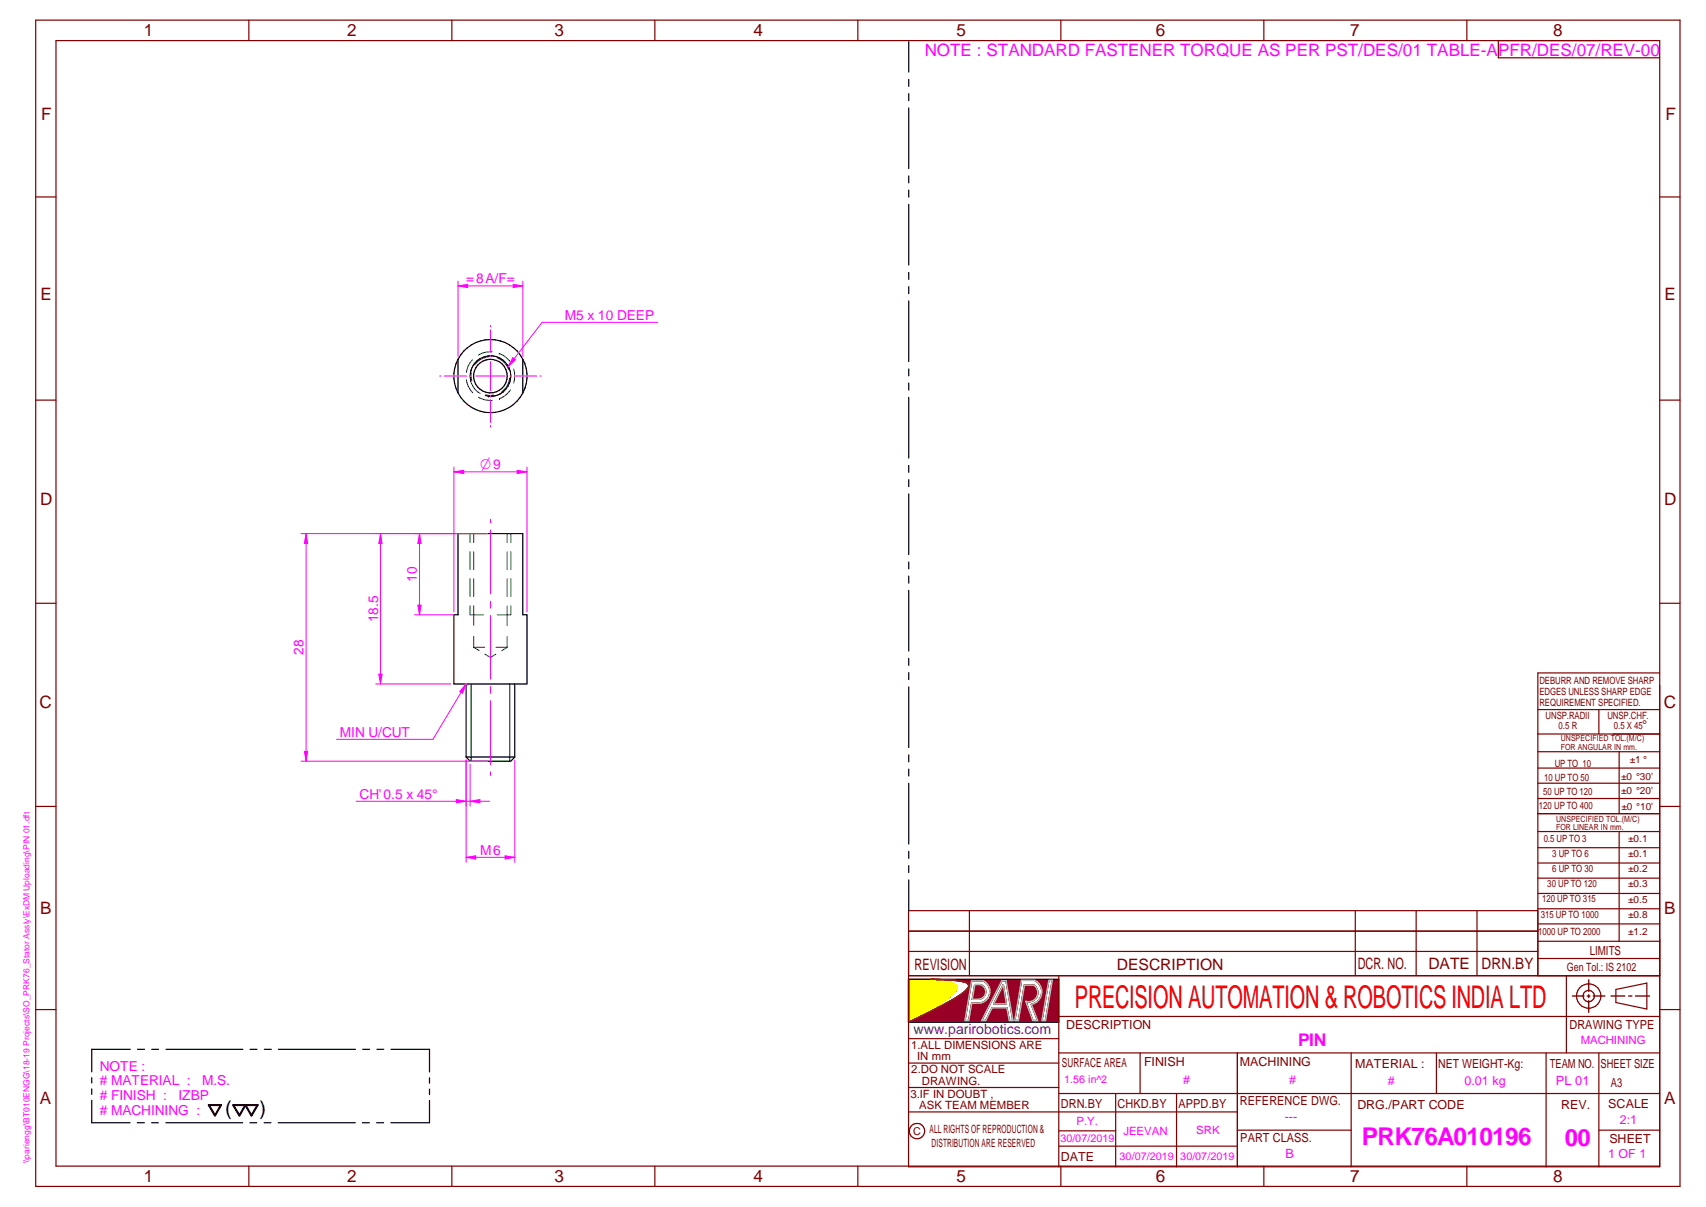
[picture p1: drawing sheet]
<svg xmlns="http://www.w3.org/2000/svg" width="420mm" height="297mm" viewBox="0 0 420 297" stroke-linecap="round" stroke-linejoin="round" font-family="sans-serif">
<path d="M239.3 241.4h2.8a2.91 2.91 0 0 1 1.7 2.9 2.91 2.91 0 0 1-2.2 2.5l-2.3 .1-.7 4.3h-1zM246.7 241.3h1.1l1.7 9.9h-.9l-.6-3.2h-3.7l-1.5 3.2h-1zM251.6 241.3h3.2a3.2 3.2 0 0 1 1.7 3.2 3.2 3.2 0 0 1-2.5 2.7l1.6 4h-1.2l-1.8-4.8a2.25 2.25 0 0 0 2.8-1.1 2.25 2.25 0 0 0-.8-2.9h-2.3l-1.5 8.8h-.9zM258.3 241.3h.9l-1.7 9.9h-.9z" fill="none" stroke="#991b1e" stroke-width=".34"/>
<path d="M240.1 242.3h1.4a1.85 1.85 0 0 1 1.2 2 1.85 1.85 0 0 1-1.7 1.6h-1.5z" fill-rule="evenodd" fill="#990026"/>
<path d="M240.1 242.3h1.4a1.85 1.85 0 0 1 1.2 2 1.85 1.85 0 0 1-1.7 1.6h-1.5z" fill="none" stroke="#991b1e" stroke-width=".34"/>
<path d="M247.1 242.4l.8 4.7h-3.2z" fill="#990026"/>
<path d="M247.1 242.4l.8 4.7h-3.2z" fill="none" stroke="#991b1e" stroke-width=".34"/>
<path d="M238.4 242.1l-.2-.1a28.1 28.1 0 0 0-8.9-1l5.2 .9a1.32 1.32 0 0 1 1.2 1 1.32 1.32 0 0 1-.6 1.4l-3.3 2.5-8 4.7 5.6-2.7 5.3-2.8a10.3 10.3 0 0 0 3.9-3.3l-.2-.6M239.3 241.4h2.8a2.91 2.91 0 0 1 1.7 2.9 2.91 2.91 0 0 1-2.2 2.5l-2.3 .1-.7 4.3h-1zM240.1 242.3h1.4a1.85 1.85 0 0 1 1.2 2 1.85 1.85 0 0 1-1.7 1.6h-1.5zM246.7 241.3h1.1l1.7 9.9h-.9l-.6-3.2h-3.7l-1.5 3.2h-1zM247.1 242.4l.8 4.7h-3.2zM251.6 241.3h3.2a3.2 3.2 0 0 1 1.7 3.2 3.2 3.2 0 0 1-2.5 2.7l1.6 4h-1.2l-1.8-4.8a2.25 2.25 0 0 0 2.8-1.1 2.25 2.25 0 0 0-.8-2.9h-2.3l-1.5 8.8h-.9zM258.3 241.3h.9l-1.7 9.9h-.9z" fill="none" stroke="#000" stroke-width=".34"/>
<circle cx="238.4" cy="242.1" r=".17" fill="#000"/>
<path d="M240.1 242.3h1.4a1.85 1.85 0 0 1 1.2 2 1.85 1.85 0 0 1-1.7 1.6h-1.5zM247.1 242.4l.8 4.7h-3.2z" fill="none" stroke="#c0c0c0" stroke-width=".34"/>
<path d="M223.8 241h5.5l4.1 .6a2.39 2.39 0 0 1 2.3 1.4 4.6 4.6 0 0 1-2.4 2.8l-3.6 2.4-5.9 3.3z" fill-rule="evenodd" fill="#ff0"/>
<path d="M223.8 241h5.5l5.2 .9a1.23 1.23 0 0 1 1.1 1.6l-1.3 1.5-2.5 1.8-8 4.7z" fill="none" stroke="#f1eb1f" stroke-width=".34"/>
<path d="M229.3 241l3.6 .5 2 .5a1.06 1.06 0 0 1 .8 .8 1.06 1.06 0 0 1-.3 1l-.9 1.1-3.5 2.5-7.2 4.1" fill="none" stroke="#ff0" stroke-width=".34"/>
<path d="M223.8 241v10.5" fill="none" stroke="#000" stroke-width=".34"/>
<path d="M223.8 241v10.5" fill="none" stroke="#000" stroke-width=".3"/>
<path d="M229.3 241l7.2 .4 1.7 .5 .3 .3 .1 .5-1.1 1.4-2.4 1.6-5.6 3.1-5.7 2.7h37v-10.5zM246.7 241.3h1.1l1.7 9.9h-.9l-.6-3.2h-3.7l-1.5 3.2h-1zM239.3 241.4h2.8a2.91 2.91 0 0 1 1.7 2.9 2.91 2.91 0 0 1-2.2 2.5l-2.3 .1-.7 4.3h-1zM251.6 241.3h3.2a3.2 3.2 0 0 1 1.7 3.2 3.2 3.2 0 0 1-2.5 2.7l1.6 4h-1.2l-1.8-4.8a2.25 2.25 0 0 0 2.8-1.1 2.25 2.25 0 0 0-.8-2.9h-2.3l-1.5 8.8h-.9zM258.3 241.3h.9l-1.7 9.9h-.9z" fill-rule="evenodd" fill="#990026"/>
<path d="M223.8 241h37v10.5h-37" fill="none" stroke="#000" stroke-width=".3"/>
<path d="M229.3 241h1a24.8 24.8 0 0 1 7.9 1l.2 .1" fill="none" stroke="#991b1e" stroke-width=".34"/>
<circle cx="238.4" cy="242.1" r=".17" fill="#991b1e"/>
<path d="M223.8 251.5l6.1-2.9 6.1-3.4-4.9 2.7zM229.3 241l2.9 .1a15.2 15.2 0 0 1 6.1 .9l.3 .4M236.8 244.6l-.8 .6M237.5 244.1l-.7 .5M238.1 243.5l-.6 .6M238.5 242.1l.1 .4M238.6 242.4l-.4 1M238.6 242.7l-.3 .6-.8 .8" fill="none" stroke="#991b1e" stroke-width=".34"/>
<path d="M239.3 241.4h2.8a2.91 2.91 0 0 1 1.7 2.9 2.91 2.91 0 0 1-2.2 2.5l-2.3 .1-.7 4.3h-1zM246.7 241.3h1.1l1.7 9.9h-.9l-.6-3.2h-3.7l-1.5 3.2h-1zM251.6 241.3h3.2a3.2 3.2 0 0 1 1.7 3.2 3.2 3.2 0 0 1-2.5 2.7l1.6 4h-1.2l-1.8-4.8a2.25 2.25 0 0 0 2.8-1.1 2.25 2.25 0 0 0-.8-2.9h-2.3l-1.5 8.8h-.9zM258.3 241.3h.9l-1.7 9.9h-.9z" fill="none" stroke="#c0c0c0" stroke-width=".34"/>
<g fill="none" stroke="#800000" stroke-width=".3">
<path d="M8.8 5h405v287h-405zM61.3 5v5M111.3 5v5M161.3 5v5M211.3 5v5M261.3 5v5M311.3 5v5M361.3 5v5M369 10v4.2h39.8M8.8 48.5h5M408.8 48.5h5M8.8 98.5h5"/>
<path d="M408.8 98.5h5M8.8 148.5h5M408.8 148.5h5M378.7 174.6h30.1M393.8 174.6v6M408.8 165.6h-30.1v74.5M8.8 198.5h5M378.7 185h30.1M378.7 189h30.1M378.7 192.7h30.1M378.7 196.5h30.1M378.7 180.6h30.1"/>
<path d="M398.8 185v15.2M408.8 198.5h5M378.7 200.2h30.1M378.7 204.6h30.1M378.7 208.6h30.1M378.7 212.4h30.1M378.7 216.1h30.1M378.7 219.9h30.1M398.8 204.6v27M223.8 229.2h154.9M223.8 234.1h154.9M238.7 224.1v16"/>
<path d="M333.8 224.1v16M348.8 224.1v16M363.8 224.1v16M378.7 224.1h-154.9v63h185v-277.1h-395v277h395M378.7 223.6h30.1M378.7 227.4h30.1M378.7 231.6h30.1M378.7 235.9h30.1M8.8 248.5h5M223.8 255.6h37M223.8 240.1h185M260.8 240.1v47"/>
<path d="M260.8 250.1h148M260.8 259.1h148M280.8 259.1v10M304.7 259.1v28M332.8 259.1v28M353.8 259.1v10M380.8 259.1v28M385.8 240.1v19M393.8 259.1v28M398 243.5l7.6-1.6v6.4l-7.6-1.6zM408.8 248.5h5M223.8 273.6h80.9"/>
<path d="M223.8 267.6h37M223.8 261.6h37M260.8 278.3h14M260.8 269.1h148M274.8 269.1v18M289.8 269.1v18M304.7 278.1h28.1M393.8 278.1h15M61.3 287v5M111.3 287v5M161.3 287v5M211.3 287v5"/>
<path d="M260.8 282.1h43.9M261.3 287v5M311.3 287v5M361.3 287v5"/>
<circle cx="391.3" cy="245.1" r="2.99"/>
<circle cx="391.3" cy="245.1" r="1.39"/>
<circle cx="225.8" cy="278.3" r="1.9"/>
</g>
<path d="M387.3 245.1h2.8M390.9 245.1h.7M391.3 241.1v2.9M391.3 244.8v.7M391.3 246.3v2.8M392.4 245.1h2.9M396.8 245.1h3.4M401.1 245.1h.8M402.8 245.1h3.5" fill="none" stroke="#800000" stroke-width=".34"/>
<g fill="none" stroke="#000" stroke-width=".3">
<path d="M223.8 10.2v7.5M223.8 19.6v1.7M223.8 23v1.8M223.8 26.5v15M223.8 43.3v1.7M223.8 46.8v1.7M223.8 50.3v14.9M223.8 67.1v1.6M223.8 70.5v1.8M223.8 74v15M112.8 88.4a9 9 0 0 1 16 0M112.8 96.7a9 9 0 0 0 16 0"/>
<path d="M112.8 88.4v8.3M112.8 88.4a8.7 8.7 0 0 0 0 8.3M128.8 88.4v8.3M128.8 88.4a8.7 8.7 0 0 1 0 8.3M223.8 90.8v1.7M223.8 94.3v1.7M223.8 97.8v14.9M223.8 114.6v1.6M223.8 118v1.8M112.8 131.3h16v20h1v17h-18v-17h1zM223.8 121.5v15M223.8 138.3v1.7"/>
<path d="M223.8 141.8v1.7M223.8 145.3v14.9M114.8 168.3v18M126.8 168.3v18M223.8 162v1.7M223.8 165.5v1.7M223.8 169v15M114.8 186.3h12M114.8 186.3l1 1h10l1-1M223.8 185.8v1.7M223.8 189.3v1.7M223.8 192.8v14.9"/>
<path d="M223.8 209.5v1.7M223.8 213v1.7M223.8 216.5v7.5M32.1 258.2h-9.5v5.6M33.9 258.2h1.7M37.4 258.2h1.7M40.9 258.2h18.9M61.6 258.2h1.7M65.1 258.2h1.7M68.6 258.2h18.9M89.3 258.2h1.7M92.8 258.2h1.7"/>
<path d="M96.3 258.2h9.5v5.6M22.6 270.8v5.5h9.4M22.6 265.2v1.3M22.6 268v1.3M33.8 276.3h1.7M37.3 276.3h1.7M40.8 276.3h19M61.5 276.3h1.7M65.1 276.3h1.6M68.5 276.3h19M89.3 276.3h1.7M92.8 276.3h1.7"/>
<path d="M105.8 270.8v5.5h-9.5M105.8 265.3v1.3M105.8 268v1.4"/>
<circle cx="120.8" cy="92.6" r="4.1"/>
</g>
<g fill="none" stroke="#008000" stroke-width=".25">
<path d="M114.9 93.5a5.3 5.3 0 0 0 1.5 3.1M115.9 93.6a5 5 0 0 0 2.4 3.3M116.1 91.7l-.1 1.2 .2 .9M116.4 88.5a5.3 5.3 0 0 0-1.5 3.2M117.8 97.7a5.2 5.2 0 0 0 3.4 .8M118.3 88.3a4.8 4.8 0 0 0-2.4 3.2M119.5 97.2l.9 .1 1.2-.1M120.3 87.6a4.9 4.9 0 0 1 3.8 1.2M120.3 97.5h.1M120.4 87.8a4.8 4.8 0 0 0-3.5 2M121.2 86.6a5.9 5.9 0 0 0-3.4 .8M122.5 88.1a4.8 4.8 0 0 1 2.8 2.8"/>
<path d="M123 87h.1M123 98.1h.1M123 87a5.9 5.9 0 0 1 2.7 2.2M124.1 96.3a4.9 4.9 0 0 1-3.8 1.2M125.3 90.5a4.6 4.6 0 0 1 0 4M125.5 93a4.5 4.5 0 0 1-2 3.4M125.7 95.9a5.6 5.6 0 0 1-2.7 2.2M126.5 90.8a6.1 6.1 0 0 1 0 3.5M115.8 131.3v2.2M115.8 135.8v4.4M116.7 131.3v2.2M116.7 135.8v4.4"/>
<path d="M124.9 131.3v2.3M124.9 135.8v4.4M125.8 131.3v2.2M125.8 135.8v4.4M115.8 142.4v4.4M115.8 149.1v2.2h3.3M116.7 159.3h2.7M116.7 142.4v4.4M116.7 149.1v4.8M116.7 156.6v2.7M116.7 159.3l1.3 .8M122.2 159.3h2.7"/>
<path d="M124.9 142.5v4.4M124.9 149.1v4.9M124.9 156.7v2.6M124.9 159.3l-1.3 .8M125.8 142.4v4.4M125.8 149.1v2.2h-3.3M119.4 161l1.4 .8 1.3-.8"/>
</g>
<path d="M115.9 93.9a5 5 0 0 1 4.4-6.3 5 5 0 0 1 5.4 5.3 5 5 0 0 1-6.2 4.5M116 168.3v19M125.5 168.3v19" fill="none" stroke="#000" stroke-width=".25"/>
<g fill="none" stroke="#f0f" stroke-width=".25">
<path d="M112.8 69.2v18.5M112.8 70.4l2.4-.4v.8zM128.8 69.2v18.5M108.3 92.5h.4M109.4 92.5h5.5M115.7 92.5h.3M117.2 92.5h7.2M120.8 80.1v.3M120.8 81.2v5.5M120.8 87.5v.3M120.8 88.9v7.2M120.8 97.4v.3"/>
<path d="M120.8 98.4v5.6M125.6 92.5h.3M126.7 92.5h5.5M133 92.5h.3M120.8 104.7v.4"/>
</g>
<path d="M112.8 70.4l2.4-.4v.8z" fill="#f0f"/>
<path d="M126.4 70l2.4 .4-2.4 .4z" fill="none" stroke="#f0f" stroke-width=".25"/>
<path d="M126.4 70l2.4 .4-2.4 .4z" fill="#f0f"/>
<path d="M112.8 70.4h16M102.1 131.3h10M102.1 151.3h9.5M102.9 148.9h.8l-.4 2.4z" fill="none" stroke="#f0f" stroke-width=".25"/>
<path d="M102.9 148.9h.8l-.4 2.4z" fill="#f0f"/>
<path d="M103.3 131.3l.4 2.4h-.8z" fill="none" stroke="#f0f" stroke-width=".25"/>
<path d="M103.3 131.3l.4 2.4h-.8z" fill="#f0f"/>
<path d="M92.5 131.3h19.6M103.3 131.3v20M92.5 168.3h18.6M93.3 165.9h.8l-.4 2.4z" fill="none" stroke="#f0f" stroke-width=".25"/>
<path d="M93.3 165.9h.8l-.4 2.4z" fill="#f0f"/>
<path d="M93.7 131.3l.4 2.4h-.8z" fill="none" stroke="#f0f" stroke-width=".25"/>
<path d="M93.7 131.3l.4 2.4h-.8z" fill="#f0f"/>
<path d="M93.7 131.3v37M114.8 187v25.2M126.8 187v25.2M124.4 210.6l2.4 .4-2.4 .4z" fill="none" stroke="#f0f" stroke-width=".25"/>
<path d="M124.4 210.6l2.4 .4-2.4 .4z" fill="#f0f"/>
<path d="M114.8 211l2.4-.4v.8z" fill="none" stroke="#f0f" stroke-width=".25"/>
<path d="M114.8 211l2.4-.4v.8z" fill="#f0f"/>
<path d="M111.8 114.9v35.7M111.8 116.1l2.4-.4v.8zM129.8 114.9v35.7M114.8 211h12" fill="none" stroke="#f0f" stroke-width=".25"/>
<path d="M111.8 116.1l2.4-.4v.8z" fill="#f0f"/>
<path d="M127.4 115.7l2.4 .4-2.4 .4z" fill="none" stroke="#f0f" stroke-width=".25"/>
<path d="M127.4 115.7l2.4 .4-2.4 .4z" fill="#f0f"/>
<path d="M133.5 79.3l-8.3 10.9M111.8 116.1h18" fill="none" stroke="#f0f" stroke-width=".25"/>
<path d="M126.3 88l.6 .5-1.7 1.7z" fill="#f0f"/>
<path d="M133.5 79.3h28.5M126.3 88l.6 .5-1.7 1.7zM114.8 168.3l-8.2 13.6" fill="none" stroke="#f0f" stroke-width=".25"/>
<path d="M114.8 168.3l-.9 2.3-.7-.4z" fill="#f0f"/>
<path d="M74.2 131.3h45.8M75.4 131.3l.4 2.4h-.8zM114.8 168.3l-.9 2.3-.7-.4zM74.2 187.3h45.8M82.9 181.9h23.7" fill="none" stroke="#f0f" stroke-width=".25"/>
<path d="M75.4 131.3l.4 2.4h-.8z" fill="#f0f"/>
<path d="M75 184.9h.8l-.4 2.4z" fill="none" stroke="#f0f" stroke-width=".25"/>
<path d="M75 184.9h.8l-.4 2.4z" fill="#f0f"/>
<path d="M75.4 131.3v56M120.8 127.8v.9M120.8 130.4v15.7M120.8 148v1.6M120.8 151.4v15.7M120.8 169v1.6M120.8 172.4v15.8M112.4 196.8l2.4 .4-2.4 .4zM114.8 187v11.4M115.8 188v10.4M120.8 189.9v.9" fill="none" stroke="#f0f" stroke-width=".25"/>
<path d="M51.4 271.9h3l-1.5 2.6zM57.4 271.9h6l-1.5 2.6-1.5-2.6-1.4 2.6z" fill="none" stroke="#000" stroke-width=".51"/>
<path d="M112.4 196.8l2.4 .4-2.4 .4z" fill="#f0f"/>
<path d="M115.8 197.2l2.4-.4v.8z" fill="none" stroke="#f0f" stroke-width=".25"/>
<path d="M115.8 197.2l2.4-.4v.8z" fill="#f0f"/>
<path d="M87.7 197.2h32.9" fill="none" stroke="#f0f" stroke-width=".25"/>
<text font-size="7.7" fill="#f00" x="264.7" y="248.1">PRECISION AUTOMATION &amp; ROBOTICS INDIA LTD</text>
<text font-size="6" fill="#f0f" x="335.4" y="281.7">PRK76A010196</text>
<text font-size="5.9" fill="#f0f" x="385.4" y="282.1">00</text>
<g font-size="4.9">
<text x="55.5" y="274.3">(</text>
<text x="63.9" y="274.3">)</text>
</g>
<text font-size="4.3" fill="#f0f" x="319.7" y="257.4">PIN</text>
<g font-size="4.2" fill="#800000">
<text x="35.4" y="9">1</text>
<text x="85.5" y="8.9">2</text>
<text x="136.6" y="9">3</text>
<text x="185.6" y="9">4</text>
<text x="235.6" y="9">5</text>
<text x="284.6" y="8.8">6</text>
<text x="332.6" y="9">7</text>
<text x="382.6" y="9">8</text>
<text x="10.1" y="29.6">F</text>
<text x="410.2" y="29.6">F</text>
<text x="9.9" y="73.9">E</text>
<text x="409.9" y="73.9">E</text>
<text x="9.9" y="124.2">D</text>
<text x="409.9" y="124.2">D</text>
<text x="9.7" y="174.3">C</text>
<text x="409.7" y="174.3">C</text>
<text x="9.9" y="225">B</text>
<text x="409.8" y="225">B</text>
<text x="9.8" y="271.7">A</text>
<text x="409.8" y="271.7">A</text>
<text x="35.4" y="291">1</text>
<text x="85.5" y="290.9">2</text>
<text x="136.6" y="291">3</text>
<text x="185.6" y="291">4</text>
<text x="235.6" y="291">5</text>
<text x="284.6" y="290.8">6</text>
<text x="332.6" y="291">7</text>
<text x="382.6" y="291">8</text>
</g>
<g font-size="4.2" fill="#f0f">
<text x="227.7" y="13.8">NOTE : STANDARD FASTENER TORQUE AS PER PST/DES/01 TABLE-A</text>
<text x="369" y="13.7">PFR/DES/07/REV-00</text>
</g>
<g font-size="3.9" fill="#800000">
<text x="225.2" y="238.8">REVISION</text>
<text x="275.1" y="238.8">DESCRIPTION</text>
<text x="334.4" y="238.6">DCR. NO.</text>
<text x="351.8" y="238.6">DATE</text>
<text x="364.9" y="238.5">DRN.BY</text>
</g>
<text font-size="3.7" fill="#f0f" x="118.2" y="115.5">O9</text>
<text font-size="3.5" fill="#00f" x="224.9" y="254.5">www.parirobotics.com</text>
<g font-size="3.4" fill="#f0f">
<text x="114.8" y="69.8">=8A/F=</text>
<text x="139.1" y="78.7">M5 x 10 DEEP</text>
<text x="102.7" y="143.2" transform="rotate(-90 102.7 143.2)">10</text>
<text x="93.1" y="153.1" transform="rotate(-90 93.1 153.1)">18.5</text>
<text x="74.7" y="161.2" transform="rotate(-90 74.7 161.2)">28</text>
<text x="83.7" y="181.4">MIN U/CUT</text>
<text x="88.6" y="196.6">CH'0.5 x 45°</text>
<text x="118.2" y="210.4">M6</text>
<text x="24.6" y="263.5">NOTE :</text>
<text x="24.6" y="267.1"># MATERIAL :</text>
<text x="49.8" y="267.1">M.S.</text>
<text x="24.6" y="270.7"># FINISH :</text>
<text x="24.6" y="274.3"># MACHINING :</text>
<text x="44" y="270.7">IZBP</text>
</g>
<g font-size="3.1" fill="#800000">
<text x="404.4" y="179.5">°</text>
<text x="391.5" y="235.1">LIMITS</text>
<text x="262.6" y="253.2">DESCRIPTION</text>
<text x="386.5" y="253.2">DRAWING TYPE</text>
<text x="261.5" y="262.5">SURFACE AREA</text>
<text x="281.8" y="262.4">FINISH</text>
<text x="305.4" y="262.4">MACHINING</text>
<text x="333.8" y="262.9">MATERIAL :</text>
<text x="354.2" y="262.9">NET WEIGHT-Kg:</text>
<text x="381.7" y="262.7">TEAM NO.</text>
<text x="394.2" y="262.7">SHEET SIZE</text>
<text x="396.7" y="267.5">A3</text>
<text x="261.3" y="272.8">DRN.BY</text>
<text x="275.2" y="272.7">CHKD.BY</text>
<text x="290.3" y="272.8">APPD.BY</text>
<text x="305.4" y="271.9">REFERENCE DWG.</text>
<text x="334.3" y="272.9">DRG./PART CODE</text>
<text x="384.5" y="272.8">REV.</text>
<text x="396.1" y="272.7">SCALE</text>
<text x="305.5" y="281">PART CLASS.</text>
<text x="396.4" y="281.2">SHEET</text>
<text x="261.3" y="285.8">DATE</text>
</g>
<g font-size="3.1" fill="#f0f">
<text x="291.4" y="266.8">#</text>
<text x="317.5" y="266.9">#</text>
<text x="341.8" y="267.1">#</text>
<text x="360.7" y="267">0.01 kg</text>
<text x="383.2" y="267.1">PL 01</text>
<text x="316.4" y="275.9">---</text>
<text x="398.9" y="276.5">2:1</text>
<text x="316.6" y="284.9">B</text>
<text x="396.1" y="284.9">1 OF 1</text>
</g>
<g font-size="2.8" fill="#800000">
<text x="385.9" y="238.9">Gen Tol.: IS 2102</text>
<text x="224.4" y="258.1">1.ALL DIMENSIONS ARE</text>
<text x="225.9" y="260.9">IN mm</text>
<text x="224.4" y="264.2">2.DO NOT SCALE</text>
<text x="227.1" y="267">DRAWING.</text>
<text x="224.2" y="270.2">3.IF IN DOUBT ,</text>
<text x="226.4" y="273">ASK TEAM MEMBER</text>
<text x="228.9" y="278.8">ALL RIGHTS OF REPRODUCTION &amp;</text>
<text x="229.4" y="282.3">DISTRIBUTION ARE RESERVED</text>
</g>
<g font-size="2.8" fill="#f0f">
<text x="389.3" y="257">MACHINING</text>
<text x="265.1" y="276.8">P.Y.</text>
<text x="276.7" y="279.2">JEEVAN</text>
<text x="294.6" y="279.1">SRK</text>
</g>
<g font-size="2.7" fill="#f0f">
<text x="262.1" y="266.5">1.56 in^2</text>
<text x="261.1" y="281">30/07/2019</text>
<text x="275.7" y="285.5">30/07/2019</text>
<text x="290.7" y="285.5">30/07/2019</text>
</g>
<text font-size="2.7" fill="#800000" x="224.9" y="279.4">C</text>
<g font-size="2.5" fill="#800000">
<text x="379.1" y="168.2">DEBURR AND REMOVE SHARP</text>
<text x="379.1" y="171">EDGES UNLESS SHARP EDGE</text>
<text x="379.1" y="173.7">REQUIREMENT SPECIFIED.</text>
<text x="380.7" y="177">UNSP.RADII</text>
<text x="383.9" y="179.5">0.5 R</text>
<text x="395.9" y="177">UNSP.CHF.</text>
<text x="397.5" y="179.4">0.5 X 45</text>
<text x="382.9" y="188.7">UP TO 10</text>
<text x="401.4" y="187.9">±1 °</text>
<text x="380.1" y="195.6">50 UP TO 120</text>
<text x="380.3" y="192.2">10 UP TO 50</text>
<text x="399.3" y="192.1">±0 °30'</text>
<text x="399.3" y="195.4">±0 °20'</text>
<text x="379" y="199.1">120 UP TO 400</text>
<text x="399.3" y="199.3">±0 °10'</text>
<text x="380.2" y="207.1">0.5 UP TO 3</text>
<text x="401" y="207.2">±0.1</text>
<text x="382.3" y="210.9">3 UP TO 6</text>
<text x="382.3" y="214.6">6 UP TO 30</text>
<text x="401" y="210.9">±0.1</text>
<text x="401" y="214.7">±0.2</text>
<text x="381.1" y="218.4">30 UP TO 120</text>
<text x="401" y="218.4">±0.3</text>
<text x="379.5" y="225.8">315 UP TO 1000</text>
<text x="379.8" y="222.1">120 UP TO 315</text>
<text x="401" y="222.2">±0.5</text>
<text x="401" y="225.9">±0.8</text>
<text x="378.8" y="230.1">1000 UP TO 2000</text>
<text x="401" y="230.2">±1.2</text>
</g>
<g font-size="2.1" fill="#800000">
<text x="384.4" y="182.5">UNSPECIFIED TOL.(M/C)</text>
<text x="384.4" y="184.5">FOR ANGULAR IN mm.</text>
<text x="383.2" y="202.2">UNSPECIFIED TOL.(M/C)</text>
<text x="383.2" y="204.3">FOR LINEAR IN mm.</text>
</g>
<text font-size="2.1" fill="#f0f" x="7.2" y="286.3" transform="rotate(-90 7.2 286.3)">\\pariengg\BT010ENGG\18-19 Projects\SO_PRK76_Stator Assly\ExDM Uploading\PIN 01.dft</text>
</svg>
